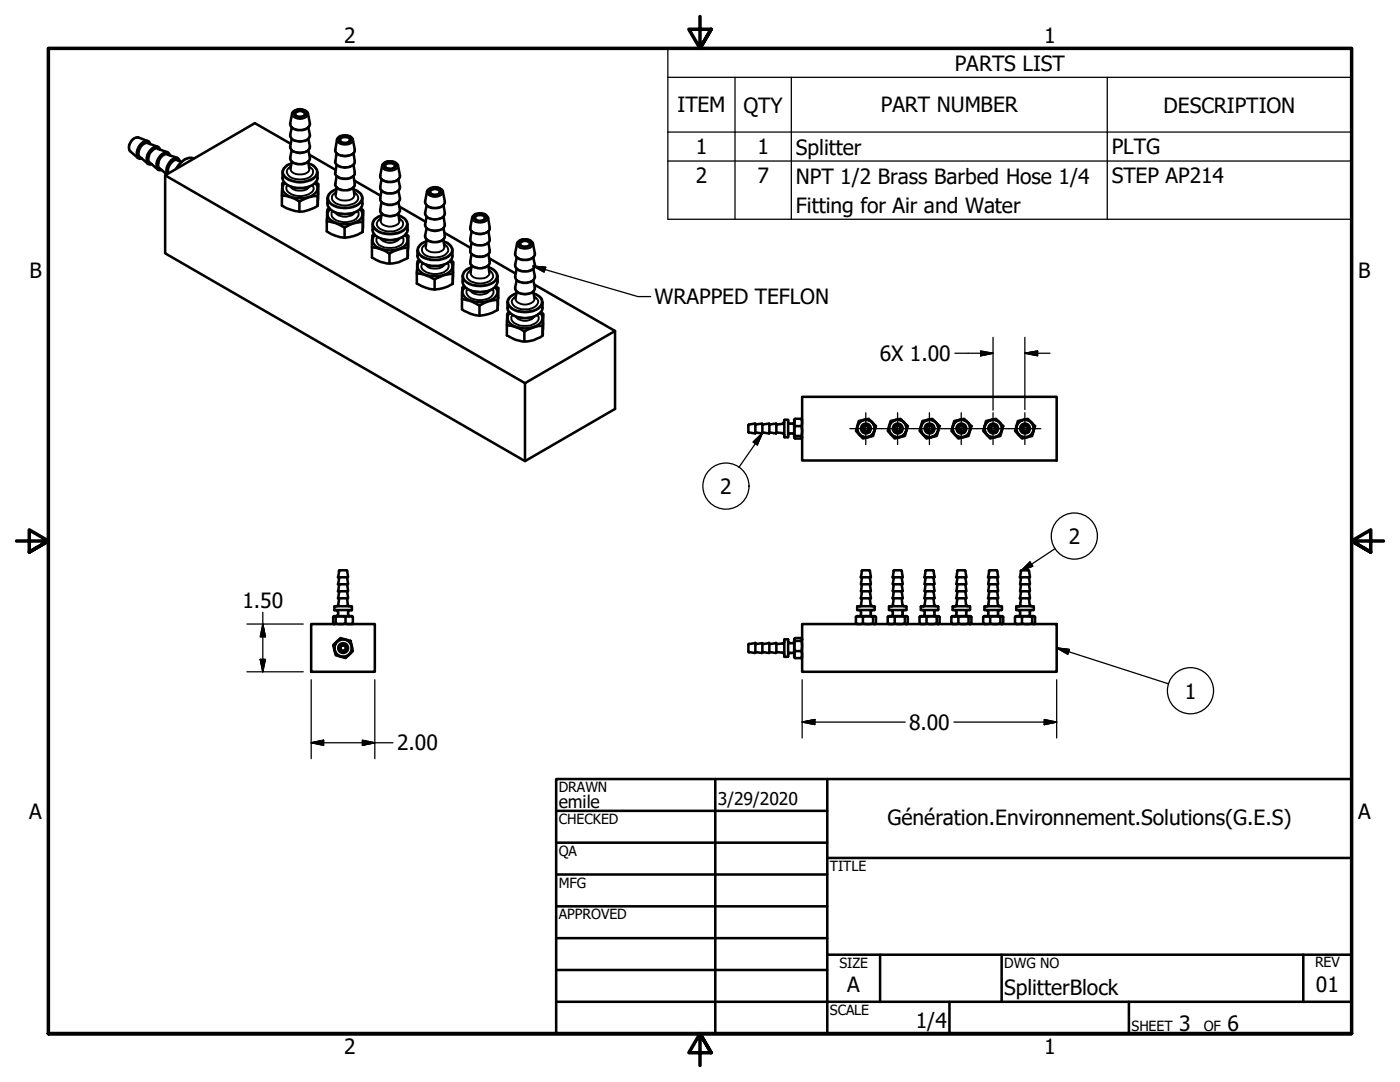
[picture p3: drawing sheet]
<svg xmlns="http://www.w3.org/2000/svg" width="279mm" height="216mm" viewBox="0 0 279 216" stroke-linecap="round" stroke-linejoin="round" font-family="sans-serif">
<!-- layer: Visible (ANSI) -->
<g fill="none" stroke="#000" stroke-width=".51">
<path d="M27.9 31.3l1.8 1.5h.6M29.5 28.6l2.1 .7 .3 .5M29.9 32.4l1.7 1.5h.7M30 28.8l-.3-.6-2.1-.8a1.87 1.87 0 0 0-1.6 2.8l1.7 1.4h.6M31.5 29.7l1.9 .7 .5 .6M31.9 33.6l1.4 1.2M33 35l71.8 41.5M33.5 30.9l1.9 .6 .3 .3 .2 .4M35.4 32l.9 .3M38.7 31.6a2.6 2.6 0 0 0-2.8 1l-.8 1.1M56.7 36.4l-.4 .2v2.4l1.7 .4 1.8 .8 .9-.4a5.4 5.4 0 0 1 2.7-.7M56.8 36.5a1.41 1.41 0 0 0 .2 2.2 5.2 5.2 0 0 0 5.7 0 1.36 1.36 0 0 0 .2-2.2"/>
<path d="M58 28.7l-7.1-4.1-17.9 10.4v15.5l71.8 41.5 17.9-10.4v-15.6l-17.9 10.5v15.5M58.2 32.6a2.3 2.3 0 0 0-1.8 1.8 2.14 2.14 0 0 0 1.6 2.8 4.3 4.3 0 0 0 5.3-1.3l.1-.4a2.18 2.18 0 0 0-.8-2.4l-1-.5M58.2 25.4l-.3 1.8a1.9 1.9 0 0 0 2.4 1 1.42 1.42 0 0 0 1.5-1.3l-.3-1.5M58.2 27.7l-.3 1.8a2.08 2.08 0 0 0 2.4 1l.3-.1a1.31 1.31 0 0 0 1.2-1.2l-.3-1.5M58.2 30l-.3 1.4a1.53 1.53 0 0 0 2 1.4 1.53 1.53 0 0 0 1.9-1.4l-.3-1.4M58.2 32.3l-.2 1.4M58.5 22.3a1.95 1.95 0 0 1 3 .4l.3 1.9a1.62 1.62 0 0 1-1.9 1.4 1.62 1.62 0 0 1-2-1.4zM58.8 22.4a1.72 1.72 0 0 1 2.2 0v.3a1.16 1.16 0 0 1-1.6 .5l-.4-.1-.2-.2-.1-.3zM59.1 23.1l-.2-.4a1.25 1.25 0 0 1 2 0l-.3 .4M61.5 32.3l.2 1.4M61.7 30.9l5.3 3M63 36.4l.5 .3-.1 2.4"/>
<path d="M63.4 39.1v2M63.5 36.7l-.1 4.2a3.1 3.1 0 0 1-1.8 1 6 6 0 0 1-5.3-.9v-2M67.1 37.8a2.34 2.34 0 0 0-1.8 1.8 2.61 2.61 0 0 0 2.9 3.1h.6a3.6 3.6 0 0 0 3.5-1.6v-.5a2.13 2.13 0 0 0-.4-2.1l-.6-.4-.8-.3M67.2 30.6l-.3 1.5a1.3 1.3 0 0 0 1.6 1.3 2.08 2.08 0 0 0 2.3-1l-.3-1.8M67.2 32.9l-.3 1.5a.98 .98 0 0 0 .8 1.1 2.34 2.34 0 0 0 3.1-.8l-.3-1.8M67.2 35.1l-.3 1.5a1.38 1.38 0 0 0 1.6 1.4 2.01 2.01 0 0 0 2.3-1.1l-.3-1.8M67.2 37.4l-.2 1.5M67.4 27.5a1.91 1.91 0 0 1 3 .4l.4 1.9a1.18 1.18 0 0 1-1.1 1.3 2.38 2.38 0 0 1-2.8-1l.3-2.2zM67.8 27.6a1.45 1.45 0 0 1 2.2 .2 1.34 1.34 0 0 1-2.3 0zM68.1 28.3l-.2-.2a.66 .66 0 0 1 .7-.7 .85 .85 0 0 1 1.2 .7l-.2 .2M70.5 37.4l.2 1.5M70.7 36l5.2 3.1"/>
<path d="M76.1 35.8l-.2 1.5a1.38 1.38 0 0 0 1.5 1.3 2.04 2.04 0 0 0 2.4-1.1l-.3-1.7M76.1 38l-.2 1.6a1.62 1.62 0 0 0 2 1.3 1.72 1.72 0 0 0 1.9-1.3l-.3-1.6M76.3 32.8a2.15 2.15 0 0 1 3.1 0l.4 2.3a1.62 1.62 0 0 1-1.9 1.2 1.54 1.54 0 0 1-2-1.2zM76.8 32.7a1.62 1.62 0 0 1 2.1 .1l.1 .2a1.38 1.38 0 0 1-2.3 .2zM77.1 33.5l-.3-.2v-.3a1.34 1.34 0 0 1 2.1 0l-.3 .5M85.4 37.8a1.91 1.91 0 0 1 3 .4l.4 2a1.62 1.62 0 0 1-2 1.3 1.62 1.62 0 0 1-2-1.3zM85.7 37.9a1.56 1.56 0 0 1 2.3 .3 1.34 1.34 0 0 1-2.3 0zM86 38.7l-.2-.5a1.25 1.25 0 0 1 2 0l-.2 .5M59.8 40.2v2M65.7 41.6l-.4 .2-.1 2.4 1.8 .3 1.8 .9 .5-.3a6.5 6.5 0 0 1 3.1-.8M65.8 41.7a1.48 1.48 0 0 0-.4 1.5 1.48 1.48 0 0 0 1.2 1.1 5 5 0 0 0 5.5-.7 1.4 1.4 0 0 0-.2-1.9M68.8 45.4v2"/>
<path d="M72 41.6a.98 .98 0 0 1 .5 1.2l-.1 1.5M72.4 44.3v2M72.5 41.9l-.1 4.4a5.9 5.9 0 0 1-7.2-.1v-2M74.7 46.7a1.06 1.06 0 0 0-.5 1.2v1.4l1.7 .4 1.8 .9 1-.5a5.4 5.4 0 0 1 2.6-.6M74.8 46.9a1.53 1.53 0 0 0 .8 2.6 4.9 4.9 0 0 0 5.5-.8 1.34 1.34 0 0 0-.3-1.8M76.1 40.3l-.2 1.5a1.18 1.18 0 0 0 1.1 1.3 2.38 2.38 0 0 0 2.8-1l-.3-1.8M76.1 43a1.96 1.96 0 0 0-1.7 1.8 2.14 2.14 0 0 0 1.5 2.8 4.8 4.8 0 0 0 5.1-.9 2.63 2.63 0 0 0-.2-3l-1.2-.7M76.2 42.6l-.3 1.4M77.7 50.6v2M79.5 42.6l.2 1.4M79.7 41.2l5.3 3.1M81 46.8l.5 .3-.2 2.4"/>
<path d="M81.3 49.5v2M81.5 47.1l-.2 4.4a6.1 6.1 0 0 1-7.1-.1v-2.1M83.7 51.9l-.4 .2-.1 2.4 1.8 .4 1.7 .9 .5-.3a7.1 7.1 0 0 1 3.2-.9M83.8 52.1a1.32 1.32 0 0 0 .2 2.2 5.2 5.2 0 0 0 5.7 0 1.36 1.36 0 0 0 .2-2.2M85.1 48.1a2.3 2.3 0 0 0-1.8 1.9 2.4 2.4 0 0 0 2.2 3 4.8 4.8 0 0 0 4.5-1.1 2.76 2.76 0 0 0-.2-3l-.5-.4-.8-.4M85.2 41l-.4 1.7a2.2 2.2 0 0 0 2.8 1 1.18 1.18 0 0 0 1.2-1.2l-.3-1.5M85.2 43.2l-.4 1.8a2.2 2.2 0 0 0 2.8 1 1.18 1.18 0 0 0 1.2-1.2l-.3-1.6M85.2 45.5l-.4 1.5a1.62 1.62 0 0 0 2 1.3 1.62 1.62 0 0 0 2-1.3l-.3-1.5M85.2 47.8l-.2 1.4M86.7 55.8v2M88.5 47.8l.2 1.4M88.6 46.4l5.3 3.1"/>
<path d="M89.9 51.9l.5 .4v2.3M90.4 54.6v2M90.4 52.3v4.3a6.1 6.1 0 0 1-7.2 0v-2.1M92.6 57.2l-.3 .1-.1 2.4 1.7 .4 1.8 .9 .5-.3a6.5 6.5 0 0 1 3.1-.9M92.8 57.3a1.48 1.48 0 0 0-.4 1.5 1.48 1.48 0 0 0 1.1 1 5.3 5.3 0 0 0 5.1-.3 1.38 1.38 0 0 0 .2-2.2M94.1 46.2l-.2 1.5a1.54 1.54 0 0 0 1.9 1.3 1.51 1.51 0 0 0 1.9-1.3l-.2-1.5M94.1 48.5l-.2 1.4a1.38 1.38 0 0 0 1.5 1.3 2.08 2.08 0 0 0 2.3-1l-.2-1.7M94.1 50.7l-.2 1.5a1.62 1.62 0 0 0 1.9 1.3 1.6 1.6 0 0 0 1.9-1.3l-.2-1.5M94.1 53.3a2.11 2.11 0 0 0-1.8 1.8 2.53 2.53 0 0 0 2.8 3.1l.7 .1a3.4 3.4 0 0 0 3.4-1.7 2.41 2.41 0 0 0-.6-2.8l-1.1-.5M94.1 53l-.2 1.4M94.4 43.1a1.95 1.95 0 0 1 3 .3l.3 2a1.6 1.6 0 0 1-1.9 1.3l-1.1-.2a1.01 1.01 0 0 1-.8-1.1zM95 43.9l-.2-.2a.66 .66 0 0 1 .8-.8 .85 .85 0 0 1 1.2 .8l-.2 .2"/>
<path d="M95 42.9a1.37 1.37 0 0 1 2 .5 1.34 1.34 0 0 1-2.4 0zM97.5 53l.2 1.4M97.7 51.6l5.2 3M98.9 57.2l.5 .3-.1 2.3M99.3 59.8v2M99.4 57.5l-.1 4.3a5.8 5.8 0 0 1-7.1-.1v-2M103.1 58.5a2.14 2.14 0 0 0-1.8 1.8 2.14 2.14 0 0 0 1.6 2.8 4.9 4.9 0 0 0 5.1-.9 2.76 2.76 0 0 0-.2-3l-1.3-.7M103.1 51.4l-.3 1.4a1.62 1.62 0 0 0 2 1.4 1.62 1.62 0 0 0 1.9-1.4l-.3-1.4M103.1 53.6l-.3 1.8a2.01 2.01 0 0 0 2.4 1.1l.3-.2a1.18 1.18 0 0 0 1.2-1.2l-.3-1.5M103.1 55.9l-.3 1.8a2.08 2.08 0 0 0 2.4 1l.3-.1a1.18 1.18 0 0 0 1.2-1.2l-.3-1.5M103.1 58.2l-.2 1.4M103.3 48.4a2.15 2.15 0 0 1 3 0l.4 2.1a1.62 1.62 0 0 1-1.9 1.4 1.62 1.62 0 0 1-2-1.4z"/>
<path d="M103.7 48.3a1.62 1.62 0 0 1 2.2 0v.3a1.16 1.16 0 0 1-1.6 .5 .64 .64 0 0 1-.6-.8zM104 49.1l-.2-.5a1.25 1.25 0 0 1 2 0l-.3 .5M106.4 58.2l.3 1.4M106.6 56.8l16.1 9.2M95.7 61v2M101.7 62.3l-.5 .4v2.2l.9 .1a5.9 5.9 0 0 1 2.5 1.2l1-.5a5.4 5.4 0 0 1 2.7-.7M101.7 62.4a1.59 1.59 0 0 0 .8 2.6 4.9 4.9 0 0 0 5.5-.7 1.41 1.41 0 0 0-.2-1.9M104.6 66.2v1.9M107.9 62.4l.5 .2-.1 2.4M108.3 65v2M108.4 62.6l-.1 3.5a1.05 1.05 0 0 1-1 1.4 5.7 5.7 0 0 1-6.1-.6v-2M160.1 79.2h50.8v12.7h-50.8z"/>
<path d="M149.4 84.8v1.4M149.4 86.2l.1 .2M149.5 86.3l1.2 .2M150.7 84.5l-1.2 .2-.1 .2M150.7 84.5l.1 .1M150.7 86.5h.1M150.7 84.7l.2 .1M150.7 84.6v1.8M150.8 86.3l1.3 .2M150.8 86.4h.1M152.1 84.5l-1.3 .2M152.1 86.5h.1"/>
<path d="M152.1 84.7l.2 .1M152.1 84.6v1.8M152.2 86.3l1.2 .2M152.2 86.4h.1M153.4 84.6h.1M153.5 84.5l-1.3 .2M153.5 84.7l.1 .1M153.5 84.6l.1 1.8M153.6 86.3l1.2 .2M154.8 84.5l.1 .1M154.9 84.7l.1 .1M154.9 84.5l-1.3 .2"/>
<path d="M154.9 84.6l.1 1.8M155 86.3l1.2 .1M156.2 86.4l.3 .4M156.2 84.6l-1.2 .1M156.5 84.2l-.3 .3M156.5 87.2h.1M156.5 83.8v3.4M156.6 83.8l-.1 .1M156.6 83.8h.6M156.6 87.2h.6M157.3 83.8v.1M157.3 83.8v3.4"/>
<path d="M157.3 87.2h.1M157.3 84.2l.2 .3 .2 .1M157.7 84.5h.4M157.7 86.5h.4M157.7 86.5l-.4 .2v.2M158.1 86.5h.3l.2 .4M158.6 84.2l-.1 .2-.4 .2M158.7 85l-.1-.4 .1-1-.2 .2 .1 3.6M158.7 87h1.2M158.7 85h1.2M158.7 83.6h1.2M160.1 83.8l-.2-.2 .2 .7-.2 .7 .2 1-.2 1 .2 .2-.1 .2-1.3 .1-.1-.1 .1-.4-.1-.5 .1-1.5"/>
<path d="M160.1 87.2l-.1 .2M171.4 84l2-.4 1.4 1.4-.6 2-2 .5-1.4-1.5zM177.7 84l2-.4 1.5 1.4-.6 2-2 .5-1.4-1.5zM184.1 84l2-.4 1.4 1.4-.6 2-2 .5-1.4-1.5zM190.4 84l2-.4 1.5 1.4-.6 2-2 .5-1.4-1.5zM196.8 84l2-.4 1.4 1.4-.6 2-2 .5-1.4-1.5zM203.1 84l2-.4 1.5 1.4-.6 2-2 .5-1.4-1.5zM67.4 115.1l.1 .2M67.4 116.5l.1 .1M67.4 117.9l.1 .1M67.4 119.3l.1 .1M67.6 115.2h1.8"/>
<path d="M67.6 116.6h1.8M67.6 118h1.8M67.6 119.4h1.8M67.6 119.4v.1M67.6 115.2l.1 .1-.2 1.2M67.6 116.6l.1 .1M67.6 118l.1 .1M67.7 119.4l-.2 1.3-.3 .3M67.7 113.9l-.2 1.2M67.7 116.6l-.2 1.3M67.7 118l-.2 1.3M67.8 113.8h1.4"/>
<path d="M67.8 113.8l-.2 .1M69.1 113.8l.2 .1 .2 1.2M69.3 119.5l.1 1.1 .4 .4M69.3 116.7l.2 1.2M69.3 118.1l.2 1.2M69.3 115.3l.2 1.2M69.4 115.2h.1M69.4 116.5v.1M69.4 117.9v.1M69.4 119.3v.1M171.8 115.1l.1 .2M171.8 119.3l.1 .1"/>
<path d="M171.8 116.5h1.9M171.8 117.9h1.9M171.9 115.2h1.8M171.9 119.4h1.8M171.9 119.4l.1 .1M171.9 115.2l.1 .1-.2 1.2M171.9 118l.1 .1M171.9 116.6l.1 .1M172 113.9l-.2 1.2M172 116.6l-.2 1.3M172 118l-.2 1.3M172 119.4l-.2 1.2"/>
<path d="M173.5 113.8l.1 .1 .2 1.2M173.5 113.8h-1.4l-.1 .1M173.6 115.3l.2 1.2M173.6 118l.2 1.3M173.6 119.4l.1 1.2M173.6 116.7l.2 1.2M173.6 115.2l-.1 .1M173.6 118l-.1 .1M173.6 119.4l-.1 .1M173.8 115.1l-.1 .2M173.8 119.3l-.1 .1M178.1 115.1l.1 .2"/>
<path d="M178.1 119.3l.1 .1M178.2 116.5v.1M178.2 117.9v.1M178.2 119.4h1.9M178.3 119.4v.1M178.3 116.6v.1M178.4 113.9l-.2 1.2M178.4 116.6l-.2 1.3M178.4 118l-.2 1.3M178.4 119.4l-.2 1.2M178.5 113.8l-.2 .1M178.5 113.8h1.4l.2 1.3"/>
<path d="M180 115.3l.1 1.2M180 116.6l.1 1.3M180 118l.1 1.3M180 119.4l.1 1.2M180 116.6v.1M180 119.4v.1M180 115.2l-.1 .1M180 118l-.1 .1M180.1 117.9l-1.8 .1 .1 .1M180.1 116.5l-1.9 .1M180.1 115.2h-1.8l.1 .1-.2 1.2M180.1 115.1v.2"/>
<path d="M180.1 119.3v.1M184.5 115.1l.1 .2M184.5 119.3l.1 .1M184.5 116.5l.1 .1M184.5 117.9l.1 .1M184.6 116.6h1.8M184.6 119.4h1.8M184.6 119.4l.1 .1M184.6 116.6l.1 .1M184.7 113.9l-.2 1.2M184.7 116.6l-.2 1.3M184.7 118l-.2 1.3"/>
<path d="M184.7 119.4l-.2 1.2M184.8 113.8l-.1 .1M184.8 113.8h1.4M186.2 113.8l.1 .1 .2 1.2M186.3 115.3l.2 1.2M186.3 116.6l.2 1.3M186.3 118l.2 1.3M186.3 119.4l.1 1.2M186.3 116.6v.1M186.3 115.2l-.1 .1M186.3 118l-.1 .1M186.3 119.4l-.1 .1"/>
<path d="M186.4 116.5v.1M186.4 117.9v.1M186.4 115.2h-1.8l.1 .1-.2 1.2M186.4 118h-1.8l.1 .1M186.5 115.1l-.1 .2M186.5 119.3l-.1 .1M190.8 115.1l.1 .2M190.8 119.3l.1 .1M190.9 116.5v.1M190.9 117.9v.1M190.9 115.2h1.9M190.9 116.6h1.9"/>
<path d="M190.9 118h1.9M190.9 119.4h1.9M191 119.4v.1M191 116.6v.1M191 115.2l.1 .1-.2 1.2M191 118l.1 .1M191.1 113.9l-.2 1.2M191.1 116.6l-.2 1.3M191.1 118l-.2 1.3M191.1 119.4l-.2 1.2M192.5 113.8l.2 .1 .1 1.2M192.5 113.8h-1.3l-.2 .1"/>
<path d="M192.7 115.3l.1 1.2M192.7 116.6l.1 1.3M192.7 118l.1 1.3M192.7 119.4l.1 1.2M192.7 116.6v.1M192.7 119.4v.1M192.7 115.2l-.1 .1M192.7 118l-.1 .1M192.8 116.5v.1M192.8 117.9v.1M192.8 115.1v.2M192.8 119.3v.1"/>
<path d="M197.2 115.1l.1 .2M197.2 119.3l.1 .1M197.2 116.5h1.9M197.2 117.9h1.9M197.3 115.2h1.8M197.3 119.4h1.8M197.3 119.4l.1 .1M197.3 116.6l.1 .1M197.3 115.2l.1 .1-.2 1.2M197.3 118l.1 .1M197.4 113.9l.1-.1h1.5l.2 1.3M197.4 113.9l-.2 1.2"/>
<path d="M197.4 116.6l-.2 1.3M197.4 118l-.2 1.3M197.4 119.4l-.2 1.2M199 115.3l.2 1.2M199 118l.2 1.3M199 119.4l.1 1.2M199 116.7l.2 1.2M199 115.2l-.1 .1M199 118l-.1 .1M199 119.4l-.1 .1M199.2 115.1l-.1 .2M199.2 119.3l-.1 .1"/>
<path d="M203.5 115.1l.1 .2M203.5 119.3l.1 .1M203.6 116.5v.1M203.6 117.9v.1M203.6 116.6h1.9M203.6 119.4h1.9M203.7 119.4v.1M203.7 116.6v.1M203.8 113.9l-.2 1.2M203.8 116.6l-.2 1.3M203.8 118l-.2 1.3M203.8 119.4l-.2 1.2"/>
<path d="M203.9 113.8l-.2 .1M203.9 113.8h1.4l.2 1.3M205.4 115.3l.1 1.2M205.4 116.6l.1 1.3M205.4 118l.1 1.3M205.4 119.4l.1 1.2M205.4 116.6v.1M205.4 115.2l-.1 .1M205.4 118l-.1 .1M205.4 119.4l-.1 .1M205.5 116.5v.1M205.5 117.9v.1"/>
<path d="M205.5 115.2h-1.8l.1 .1-.2 1.2M205.5 118h-1.8l.1 .1M205.5 115.1v.2M205.5 119.3v.1M62.1 124.5h12.7v9.5h-12.7zM66.5 128.7l1.4-1.4 2.1 .6 .4 2-1.4 1.4-2-.6zM66.6 123l3.6-.1 .2 .2-.4-.1-1 .1-.5-.1-1.5 .1-.4-.1-.1 .1v1.3l.1 .1 .4-.1 .5 .1 1.5-.1 1 .1 .4-.1-.2 .1M66.6 124.5h.1M66.7 121.7l.1 .1M66.7 121v.7M66.8 121l-.1 .1M66.8 121h3.4"/>
<path d="M66.8 121.7h3.4M67 123.1v1.3M67.1 121.8l.3 .3M67.4 122.6l-.3 .3M67.5 122.1v.5M69 123.1v1.3M69.5 122.1v.5M69.5 122.6l.3 .3M69.8 121.8l-.3 .3M70.1 121l.1 .1M70.2 121l-.1 .8M70.4 123.1v1.3"/>
<path d="M149.4 128.7v1.3M149.4 130l.1 .2M149.5 130.1l1.2 .2M149.5 128.5l-.1 .1M150.7 128.3l-1.2 .2M150.7 128.3l.1 .1M150.7 130.2h.1M150.7 128.4l.2 .1M150.7 128.4v1.8M150.8 130.1l1.3 .2M150.8 130.1h.1M152.1 128.3l-1.3 .2"/>
<path d="M152.1 130.2h.1M152.1 128.3v1.9M152.2 128.4v.1M152.2 130.1l1.3 .2M152.2 130.1h.1M153.4 128.3l.1 .1v1.8M153.5 128.3l-1.3 .2M153.5 130.2h-.1M153.5 128.4l.1 .1M153.6 130.1h-.1M153.6 130.1l1.3 .2M154.8 128.3l.1 .1v1.8"/>
<path d="M154.9 128.4l.1 .1M154.9 128.3l-1.3 .2M154.9 130.2h-.1M155 130.1h-.1M155 130.1l1.2 .1M156.2 130.2l.3 .5M156.2 128.4l-1.2 .1M156.5 128l-.3 .4M156.5 131h.1M156.6 127.6l-.1 3.4M156.6 127.6h.6M156.6 131.1h.6"/>
<path d="M157.3 127.6v3.4M157.3 131h.1M157.3 127.9l.2 .4h.2M157.7 128.3h.4M157.7 130.3h.4M157.7 130.2l-.4 .2v.3M158.1 130.2l.3 .1 .2 .4M158.6 127.9l-.1 .2-.4 .2M158.6 127.4l-.1 3.7 .2 .2-.1-.4 .1-1-.1-.6 .1-1.4-.1-.5 .1-.1 1.3 .1v.4l-.1 .1 .2 1-.2 1M158.7 129.9h1.2M158.7 131.3h1.2M158.7 127.9h1.2"/>
<path d="M159.9 129.9l.2 .7-.2 .7 .2-.2M160 127.4l.1 .2M160.1 124.5h50.8v9.5h-50.8zM170.8 123.1v1.3M171.1 121v.7M171.1 121v.1M171.1 121h3.4M171.4 121.7l.4 .2v.2M171.8 122.6v.2l-.4 .2M171.8 122.1v.5M171.9 120.7l-.4 .3M172.2 124.4l-.4 .1-1-.1 .3 .1"/>
<path d="M172.2 123.1v1.3M173.7 122.6l.2 .3 .2 .1M173.8 122.1v.5M173.8 120.7l.3 .3M174.1 121.7l-.3 .2-.1 .2M174.2 123.1v1.3M174.5 121v.1M174.5 121.7h-3.4M174.6 121v.7M174.7 123l-3.6-.1-.3 .2 .4-.1 1 .1 .5-.1 1.5 .1 .4-.1 .2 .1v1.3l-.2 .1-.4-.1-.5 .1-1.5-.1M174.7 124.5h-.1M177.2 123.1v1.3"/>
<path d="M177.5 121v.7h3.3M177.5 121h3.3M177.8 121.7l.3 .2 .1 .2M178.2 122.6l-.1 .2-.3 .2M178.2 122.1v.5M178.2 120.7l-.4 .3M178.6 124.4l-.4 .1-1-.1 .2 .1M178.6 123.1v1.3M180.1 122.6l.2 .3 .2 .1M180.1 122.1v.5M180.2 120.7l.3 .3M180.5 121.7l-.4 .2v.2"/>
<path d="M180.6 123.1v1.3M180.8 121v.1M180.8 121.7h.1M180.9 121v.7M181 123h-3.7l-.1 .1 .3-.1 1.1 .1 .5-.1 1.5 .1 .4-.1 .2 .1v1.3l-.2 .1-.4-.1-.6 .1-1.4-.1M181 124.5h-.1M183.5 123.1v1.3M183.8 121v.7M183.8 121h3.4M183.8 121.7h3.4M184.1 121.7l.4 .2v.2M184.5 122.1v.5"/>
<path d="M184.5 122.6v.2l-.4 .2M184.6 120.7l-.4 .3M184.9 124.4l-.4 .1-1-.1 .3 .1M184.9 123.1v1.3M186.4 122.6l.2 .3 .2 .1M186.5 122.1v.5M186.5 120.7l.3 .3M186.8 121.7l-.3 .2-.1 .2M186.9 123.1v1.3M187.2 121v.1M187.2 121.7h.1M187.3 121v.7"/>
<path d="M187.4 123h-3.8l-.1 .1 .4-.1 1 .1 .5-.1 1.5 .1 .4-.1 .2 .1v1.3l-.2 .1-.4-.1-.5 .1-1.5-.1M187.4 124.5h-.1M189.9 123.1v1.3M190.1 121l.1 .7M190.2 121l-.1 .1M190.2 121h3.3M190.5 121.7l.3 .2 .1 .2M190.9 122.1v.5M190.9 122.6l-.1 .2-.3 .2M190.9 120.7l-.4 .3M191.3 124.4l-.4 .1-1-.1 .2 .1M191.3 123.1v1.3"/>
<path d="M192.8 122.6l.2 .3 .2 .1M192.8 122.1v.5M192.9 120.7l.3 .3M193.2 121.7l-.4 .2v.2M193.3 123.1v1.3M193.5 121v.1M193.5 121.7h-3.3M193.6 121v.7M193.7 123h-3.7l-.1 .1 .3-.1 1.1 .1 .5-.1 1.5 .1 .4-.1 .2 .1v1.3l-.2 .1-.4-.1-.6 .1-1.4-.1M193.7 124.5h-.1M196.2 123.1v1.3M196.5 121v.7"/>
<path d="M196.5 121v.1M196.5 121h3.4M196.5 121.7h3.4M196.8 121.7l.4 .2v.2M197.2 122.1v.5M197.2 122.6v.2l-.4 .2M197.3 120.7l-.4 .3M197.6 124.4l-.4 .1-1-.1 .3 .1M197.6 123.1v1.3M199.1 122.6l.2 .3 .2 .1M199.2 122.1v.5M199.2 120.7l.3 .3"/>
<path d="M199.5 121.7l-.3 .2-.1 .2M199.6 123.1v1.3M199.9 121v.1M199.9 121.7h.1M200 121v.7M200.1 123h-3.8l-.1 .1 .4-.1 1 .1 .5-.1 1.5 .1 .4-.1 .2 .1v1.3l-.2 .1-.4-.1-.5 .1-1.5-.1M200.1 124.5h-.1M202.6 123.1v1.3M202.9 121v.7h3.3M202.9 121h3.3M203.2 121.7l.3 .2 .1 .2M203.6 122.1v.5"/>
<path d="M203.6 122.6l-.1 .2-.3 .2M203.6 120.7l-.4 .3M204 124.4l-.4 .1-1-.1 .2 .1M204 123.1v1.3M205.5 122.6l.2 .3 .2 .1M205.5 122.1v.5M205.6 120.7l.3 .3M205.9 121.7l-.4 .2v.2M206 123.1v1.3M206.2 121v.1M206.2 121.7h.1M206.3 121v.7"/>
<path d="M206.4 123h-3.7l-.1 .1 .3-.1 1.1 .1 .5-.1 1.5 .1 .4-.1 .2 .1v1.3l-.2 .1-.4-.1-.6 .1-1.4-.1M206.4 124.5h-.1"/>
<circle cx="172.8" cy="85.5" r=".54"/>
<circle cx="172.8" cy="85.5" r=".98"/>
<circle cx="172.8" cy="85.5" r=".6"/>
<circle cx="172.8" cy="85.5" r="1.75"/>
<circle cx="179.2" cy="85.5" r=".54"/>
<circle cx="179.2" cy="85.5" r=".98"/>
<circle cx="179.2" cy="85.5" r=".6"/>
<circle cx="179.2" cy="85.5" r="1.75"/>
<circle cx="185.5" cy="85.5" r=".54"/>
<circle cx="185.5" cy="85.5" r=".98"/>
<circle cx="185.5" cy="85.5" r=".6"/>
<circle cx="185.5" cy="85.5" r="1.75"/>
<circle cx="191.9" cy="85.5" r=".54"/>
<circle cx="191.9" cy="85.5" r=".98"/>
<circle cx="191.9" cy="85.5" r=".6"/>
<circle cx="191.9" cy="85.5" r="1.75"/>
<circle cx="198.2" cy="85.5" r=".54"/>
<circle cx="198.2" cy="85.5" r=".98"/>
<circle cx="198.2" cy="85.5" r=".6"/>
<circle cx="198.2" cy="85.5" r="1.75"/>
<circle cx="204.6" cy="85.5" r=".54"/>
<circle cx="204.6" cy="85.5" r=".98"/>
<circle cx="204.6" cy="85.5" r=".6"/>
<circle cx="204.6" cy="85.5" r="1.75"/>
<circle cx="68.5" cy="129.3" r=".98"/>
<circle cx="68.5" cy="129.3" r="1.75"/>
<circle cx="68.5" cy="129.3" r=".54"/>
<circle cx="68.5" cy="129.3" r=".6"/>
</g>
<!-- layer: Visible Narrow (ANSI) -->
<g fill="none" stroke="#000" stroke-width=".38">
<path d="M27.6 27.4a1.94 1.94 0 0 0-1.6 2.8M29.5 28.1a2.22 2.22 0 0 0-2.3 2.3l.1 .8 .2 .3M29.5 28.6a1.91 1.91 0 0 0-1.6 2.7M29.8 28.6a1.25 1.25 0 0 0-1.9 .8 1.65 1.65 0 0 0-.1 2l.3 .1M29.9 28.7l-.2-.3a.93 .93 0 0 0-1.4 .4 2.33 2.33 0 0 0-.7 2.6l.7 .2M31.4 29.3a2.22 2.22 0 0 0-2.2 2.2l.1 .8 .2 .3M31.5 29.7a1.92 1.92 0 0 0-1.8 2.1l.2 .6M31.7 29.8a1.03 1.03 0 0 0-1.6 .4 1.83 1.83 0 0 0-.3 2.4h.3M31.9 29.8l-.2-.3a1.74 1.74 0 0 0-2.1 1.3 1.53 1.53 0 0 0 0 1.7l.6 .2M33.4 30.4a2.46 2.46 0 0 0-2 3.4M33.5 30.9a1.81 1.81 0 0 0-1.9 2.1l.3 .6M33.7 30.9a.78 .78 0 0 0-1.3 0 2.35 2.35 0 0 0-.8 2.6l.5 .3"/>
<path d="M33.8 31a.77 .77 0 0 0-1.2-.3 2.74 2.74 0 0 0-1.2 2.6l.2 .4 .6 .1M35.4 31.5a2.49 2.49 0 0 0-2.1 3.2M35.4 32a1.45 1.45 0 0 0-1.6 1.2l-.2 .5 .1 .8M35.7 32.1l-.2-.2a1.15 1.15 0 0 0-1.5 .5 2.42 2.42 0 0 0-.5 2.2M35.8 32.1a.79 .79 0 0 0-1.3-.2 2.38 2.38 0 0 0-1 2.8M38.7 31.6a2.75 2.75 0 0 0-3.1 1.4l-.4 .7M56.4 34.4a1.98 1.98 0 0 0 2 1.8 4.8 4.8 0 0 0 4.6-.9l.3-.4 .1-.5M56.4 35.5a1.98 1.98 0 0 0 2 1.8 4.8 4.8 0 0 0 4.6-.9l.3-.5 .1-.4M57.3 37a1.01 1.01 0 0 0 .4 1.5 3.8 3.8 0 0 0 4.7-.3l.2-.5-.2-.7M57.9 24.6a1.18 1.18 0 0 0 1.1 1.2 2.41 2.41 0 0 0 2.8-.8v-.4M57.9 26.9a1.18 1.18 0 0 0 1.1 1.2 2.31 2.31 0 0 0 2.8-.9v-.3M57.9 29.2a1.42 1.42 0 0 0 1.7 1.2 2.03 2.03 0 0 0 2.2-.9v-.3"/>
<path d="M57.9 31.4a1.18 1.18 0 0 0 1.1 1.2 2.41 2.41 0 0 0 2.8-.8v-.4M58 33.7a1.73 1.73 0 0 0 2.1 1.1 1.43 1.43 0 0 0 1.6-1.1M58 37.2a2.54 2.54 0 0 0 3.2 .6l.6-.6M58 33.2a1.13 1.13 0 0 0-.8 1.1 1.13 1.13 0 0 0 .8 1.1 4 4 0 0 0 4.2-.3 1.1 1.1 0 0 0-.5-1.9M58.2 32.6a1.65 1.65 0 0 0-1.4 2.5 4.6 4.6 0 0 0 6.2 0 1.65 1.65 0 0 0-1.4-2.5M58.3 22.7a1.26 1.26 0 0 0 1.6 1 1.46 1.46 0 0 0 1.6-1M58.6 22.4a1.77 1.77 0 0 1 2.6 .1 .87 .87 0 0 1-1 .9 1.38 1.38 0 0 1-1.7-.8zM65.3 39.6a2.65 2.65 0 0 0 2.8 1.9 4.1 4.1 0 0 0 4.2-1.5v-.4M66.9 29.8a1.3 1.3 0 0 0 1.7 1.3 2.13 2.13 0 0 0 2.2-.9v-.4M66.9 32.1a1.14 1.14 0 0 0 1.1 1.2 2.4 2.4 0 0 0 2.8-.9v-.3M66.9 34.4a1.05 1.05 0 0 0 1.1 1.1 2.51 2.51 0 0 0 2.8-.8v-.3M66.9 36.6a1.05 1.05 0 0 0 1.1 1.2 2.51 2.51 0 0 0 2.8-.8v-.4"/>
<path d="M67 38.9a1.05 1.05 0 0 0 1 1 2.31 2.31 0 0 0 2.7-.7v-.3M67.1 38.4a1.18 1.18 0 0 0-.9 1 1.18 1.18 0 0 0 .8 1.2 3.6 3.6 0 0 0 4.4-.7 1.31 1.31 0 0 0-.7-1.5M67.1 37.8a1.87 1.87 0 0 0-1.6 2 3.2 3.2 0 0 0 3.3 1.6 3.2 3.2 0 0 0 3.4-1.6 1.47 1.47 0 0 0-1-1.7l-.7-.3M67.2 27.9a1.6 1.6 0 0 0 2.2 .9 .96 .96 0 0 0 1-.9M67.9 27.2a1.7 1.7 0 0 1 2.3 .5 .86 .86 0 0 1-1 .9 1.42 1.42 0 0 1-1.7-.8zM75.9 35.1a1.19 1.19 0 0 0 1.1 1 2.51 2.51 0 0 0 2.8-.7v-.3M75.9 37.3a1.18 1.18 0 0 0 1.1 1.1 2.51 2.51 0 0 0 2.8-.7v-.4M75.9 39.6a1.72 1.72 0 0 0 2.2 1.2 1.66 1.66 0 0 0 1.7-1.2M76.3 33.1a.96 .96 0 0 0 1 .9 1.6 1.6 0 0 0 2.1-.9M76.8 32.4a1.81 1.81 0 0 1 2.4 .5 1 1 0 0 1-1 .8 1.5 1.5 0 0 1-1.7-.7zM85.2 38.2a1.66 1.66 0 0 0 2.6 .9l.6-.6v-.3M85.6 37.8a1.78 1.78 0 0 1 2.5 .2v.4a1.78 1.78 0 0 1-2.6 0z"/>
<path d="M65.3 40.6a2.65 2.65 0 0 0 2.8 2 4.1 4.1 0 0 0 4.2-1.5v-.5M66.4 42.1a1.25 1.25 0 0 0 .8 1.9 3.8 3.8 0 0 0 4.2-.7l.2-.4v-.4l-.2-.4M66.9 42.4a2.58 2.58 0 0 0 3.8 0M74.4 44.8a2.64 2.64 0 0 0 2.6 1.9 4.4 4.4 0 0 0 4-1l.3-.9M74.4 45.8a2.64 2.64 0 0 0 2.6 2 4.4 4.4 0 0 0 4-1.1l.3-.9M75.3 47.3a1.19 1.19 0 0 0 .8 1.8 4 4 0 0 0 4.3-.6l.1-.8-.2-.4M75.9 41.8a1.42 1.42 0 0 0 1.6 1.3 2.13 2.13 0 0 0 2.3-.9v-.4M75.9 44a1.72 1.72 0 0 0 2.2 1.2 1.96 1.96 0 0 0 1.6-.9v-.3M75.9 47.6a2.45 2.45 0 0 0 3.9 0M76 43.6a1.13 1.13 0 0 0-.8 1 1.13 1.13 0 0 0 .7 1.1 3.4 3.4 0 0 0 4.5-.7 1.12 1.12 0 0 0-.8-1.4M76.1 43a1.99 1.99 0 0 0-1.6 2 3.2 3.2 0 0 0 3.4 1.6 3.2 3.2 0 0 0 3.3-1.6 1.51 1.51 0 0 0-1-1.7l-.6-.3M83.3 50a2.36 2.36 0 0 0 2 1.8 4.8 4.8 0 0 0 4.7-1l.2-.4 .1-.4"/>
<path d="M83.3 51.1a2.83 2.83 0 0 0 2.7 1.9 4.4 4.4 0 0 0 4.2-1.5l.1-.4M84.3 52.5a1 1 0 0 0 .3 1.5 3.8 3.8 0 0 0 4.7-.3l.2-.4-.2-.8M84.8 40.2a1.84 1.84 0 0 0 2.3 1.3 1.96 1.96 0 0 0 1.7-.9v-.4M84.8 42.5a1.84 1.84 0 0 0 2.3 1.3 1.54 1.54 0 0 0 1.7-1.3M84.8 44.8a1.42 1.42 0 0 0 1.7 1.2 2.17 2.17 0 0 0 2.3-.9v-.3M84.8 47a1.84 1.84 0 0 0 2.3 1.3 1.96 1.96 0 0 0 1.7-.9v-.4M84.9 52.8a2.54 2.54 0 0 0 3.2 .5l.6-.5M85 49.2a1.05 1.05 0 0 0 1 1.1 2.31 2.31 0 0 0 2.6-.8l.1-.3M85 48.8a1.15 1.15 0 0 0-.8 1 1.15 1.15 0 0 0 .7 1.1 4 4 0 0 0 4.2-.3 1.05 1.05 0 0 0 .3-1.1 1.05 1.05 0 0 0-.8-.7M85.1 48.2a1.65 1.65 0 0 0-1.4 2.4 4.6 4.6 0 0 0 6.2 0 1.65 1.65 0 0 0-1.4-2.4M92.3 55.1a2.64 2.64 0 0 0 2.7 2 4.5 4.5 0 0 0 3.9-1.1l.4-.9M92.3 56.2a2.64 2.64 0 0 0 2.7 2 4.5 4.5 0 0 0 3.9-1.1l.4-.9"/>
<path d="M93.3 57.7a1.5 1.5 0 0 0 1.4 2.1 3.5 3.5 0 0 0 3.6-.9l.2-.4v-.5l-.2-.3M93.9 45.4a1.3 1.3 0 0 0 1.6 1.2 2.13 2.13 0 0 0 2.2-.9v-.3M93.9 47.7a1.14 1.14 0 0 0 1 1.1 2.4 2.4 0 0 0 2.8-.8v-.3M93.9 49.9a1.05 1.05 0 0 0 1 1.2 2.51 2.51 0 0 0 2.8-.8v-.4M93.9 52.2a1.05 1.05 0 0 0 1 1.1 2.51 2.51 0 0 0 2.8-.7v-.4M93.9 54.4a1.33 1.33 0 0 0 1.6 1.2 2.08 2.08 0 0 0 2.2-.9v-.3M93.9 58a2.63 2.63 0 0 0 3.2 .5l.6-.5M94 53.9a1.18 1.18 0 0 0-.8 1.1 1.18 1.18 0 0 0 .7 1.1 3.6 3.6 0 0 0 4.5-.7 1.31 1.31 0 0 0-.8-1.5M94.1 53.3a1.99 1.99 0 0 0-1.6 2 3.2 3.2 0 0 0 3.3 1.7 3.2 3.2 0 0 0 3.3-1.7 1.51 1.51 0 0 0-.9-1.6l-.7-.4M94.2 43.4a.96 .96 0 0 0 1 1 1.6 1.6 0 0 0 2.2-1M94.6 43.1a1.85 1.85 0 0 1 2.6 .1 1.38 1.38 0 0 1-2 .9l-.6-.5-.2-.2zM102.8 50.5a1.84 1.84 0 0 0 2.3 1.3 1.66 1.66 0 0 0 1.6-1.3"/>
<path d="M102.8 52.8a1.84 1.84 0 0 0 2.3 1.3 1.66 1.66 0 0 0 1.6-1.3M102.8 55.1a1.84 1.84 0 0 0 2.3 1.3 1.66 1.66 0 0 0 1.6-1.3M102.8 57.4a1.42 1.42 0 0 0 1.7 1.2 2.03 2.03 0 0 0 2.2-.9v-.3M102.9 59.6a1.94 1.94 0 0 0 2.7 1 1.19 1.19 0 0 0 1.1-1M103 59.1a1.12 1.12 0 0 0-.9 1 1.12 1.12 0 0 0 .8 1.2 3.4 3.4 0 0 0 4.4-.7 1.12 1.12 0 0 0-.7-1.5M103.1 58.5a1.68 1.68 0 0 0-1.4 2.5 4.4 4.4 0 0 0 4.6 1 2.27 2.27 0 0 0 1.8-1.9 2.17 2.17 0 0 0-1.6-1.6M103.2 48.6a1.28 1.28 0 0 0 1.6 1.1 1.68 1.68 0 0 0 1.6-.7v-.4M103.5 48.3a1.72 1.72 0 0 1 2.6 .2 .88 .88 0 0 1-1 .8 1.81 1.81 0 0 1-1.6-.5zM101.3 60.3a2.65 2.65 0 0 0 2.7 2 4.1 4.1 0 0 0 4.2-1.5l.1-.5M101.3 61.4a2.65 2.65 0 0 0 2.7 2 4.1 4.1 0 0 0 4.2-1.6l.1-.4M102.3 62.9a1.12 1.12 0 0 0-.2 1.1 1.12 1.12 0 0 0 1 .7 3.3 3.3 0 0 0 4.4-1v-.5l-.2-.3M102.9 63.1a2.45 2.45 0 0 0 3.8 0"/>
</g>
<!-- layer: Symbol (ANSI) -->
<g fill="none" stroke="#000" stroke-width=".25">
<path d="M133.3 15.4v-5.7h136.4v5.7M133.3 15.4h136.4v11M133.3 15.4v28.4h136.4v-17.4M146.7 15.4v28.4M157.9 15.4v28.4M221 15.4v28.4M133.3 26.4h136.4M133.3 32.1h136.4M106.4 53.1l2.5 .2-.3 1zM106.4 53.1l20.9 6.1h2.6M150.3 88.2l1.8-1.8-1 2.4zM152.1 86.4l-4.7 6.9"/>
<path d="M205.5 112.1l.6 .9-2.3 .9zM210.6 109.5l-6.8 4.4M210.9 129.3l2.5 .3-.3 1zM210.9 129.3l22.3 7.2"/>
<circle cx="144.9" cy="97" r="4.6"/>
<circle cx="214.4" cy="107" r="4.6"/>
<circle cx="237.6" cy="137.8" r="4.6"/>
</g>
<!-- layer: Border (ANSI) -->
<path d="M139.7 3.3v6.4l-2.2-3.9h4.4l-2.2 3.9 2.2-3.9M3.3 107.9h6.4l-3.9-2.2v4.5l3.9-2.3-3.9 2.3M276.1 107.9h-6.4l3.9-2.2v4.5l-3.9-2.3 3.9 2.3M9.7 206.2v-196.5h260v196.5h-260h260M141.9 210.1l-2.2-3.9 2.2 3.9h-4.4l2.2-3.9v6.4" fill="none" stroke="#000" stroke-width=".7"/>
<!-- layer: Title (ANSI) -->
<g fill="none" stroke="#000" stroke-width=".51">
<path d="M111 155.4h158.7v50.8h-158.7zM142.7 155.4v50.8M165.1 155.4v50.8M111 161.8h54.1M111 168.1h54.1M111 174.5h54.1M165.1 171.2h104.6M111 180.8h54.1M111 187.2h54.1M111 193.5h54.1M111 199.9h158.7M165.1 190.5h104.6"/>
<path d="M175.6 190.5v9.4M189.5 199.9v6.3M199.9 190.5v9.4M225.3 199.9v6.3M260.1 190.5v9.4"/>
</g>
<!-- layer: Dimension (ANSI) -->
<g fill="none" stroke="#000" stroke-width=".25">
<path d="M190.6 70.5h7.6M195.7 70l2.5 .5-2.5 .5zM198.2 67.3v14.6M204.5 70.5l2.6-.5v1zM204.5 70.5h5M204.5 67.3v14.4M49.3 124.5h11.2M49.3 134h11.2M51.9 131.6h1.1l-.5 2.4zM52.5 124.5l.5 2.6h-1.1zM52.5 122.2v11.8M62.1 135.6v15.8"/>
<path d="M74.8 135.6v15.8M160.1 135.6v11.7M210.9 135.6v11.7M62.1 148.2l2.5-.5v1zM62.1 148.2h16.3M72.3 147.7l2.5 .5-2.5 .5zM160.1 144.1l2.5-.5v1zM160.1 144.1h20.6M190.4 144.1h20.5M208.4 143.6l2.5 .5-2.5 .5z"/>
</g>
<g fill="#000" stroke="#000" stroke-width=".25">
<path d="M195.7 71l2.5-.5zM195.7 70l2.5 .5-2.5 .5zM204.5 70.5l2.6-.5zM204.5 70.5l2.6-.5v1zM51.9 131.6l.6 2.4zM51.9 131.6h1.1l-.5 2.4zM52.5 124.5l.5 2.6zM52.5 124.5l.5 2.6h-1.1zM62.1 148.2l2.5-.5zM62.1 148.2l2.5-.5v1zM72.3 148.7l2.5-.5zM72.3 147.7l2.5 .5-2.5 .5z"/>
<path d="M160.1 144.1l2.5-.5zM160.1 144.1l2.5-.5v1zM208.4 144.6l2.5-.5zM208.4 143.6l2.5 .5-2.5 .5z"/>
</g>
<!-- layer: Symbol (ANSI) -->
<path d="M106.4 53.1l2.5 .2zM106.4 53.1l2.5 .2-.3 1zM152.1 86.4l-1 2.4zM150.3 88.2l1.8-1.8-1 2.4zM205.5 112.1l-1.7 1.8zM205.5 112.1l.6 .9-2.3 .9zM210.9 129.3l2.5 .3zM210.9 129.3l2.5 .3-.3 1z" fill="#000" stroke="#000" stroke-width=".25"/>
<!-- layer: Center Mark (ANSI) -->
<path d="M169.6 85.5h38.1M172.8 82.4v6.3M179.1 82.4v6.3M185.5 82.4v6.3M191.8 82.4v6.3M198.2 82.4v6.3M204.5 82.4v6.3" fill="none" stroke="#000" stroke-width=".25"/>
<g font-size="4.2">
<text x="68.7" y="8.6">2</text>
<text x="208.4" y="8.6">1</text>
<text x="190.6" y="14.1">PARTS LIST</text>
<text x="135.2" y="22.4">ITEM</text>
<text x="148.4" y="22.5">QTY</text>
<text x="175.8" y="22.4">PART NUMBER</text>
<text x="232.2" y="22.5">DESCRIPTION</text>
<text x="138.9" y="30.8">1</text>
<text x="151.2" y="30.8">1</text>
<text x="158.8" y="30.9">Splitter</text>
<text x="221.9" y="30.8">PLTG</text>
<text x="138.9" y="36.6">2</text>
<text x="151.2" y="36.6">7</text>
<text x="158.8" y="36.6">NPT 1/2 Brass Barbed Hose 1/4</text>
<text x="221.9" y="36.6">STEP AP214</text>
<text x="158.8" y="42.4">Fitting for Air and Water</text>
<text x="5.9" y="55.5">B</text>
<text x="271.1" y="55.5">B</text>
<text x="130.6" y="60.7">WRAPPED TEFLON</text>
<text x="175.6" y="72">6X 1.00</text>
<text x="143.7" y="98.6">2</text>
<text x="213.3" y="108.5">2</text>
<text x="48.4" y="121.3">1.50</text>
<text x="236.5" y="139.4">1</text>
<text x="79.2" y="149.7">2.00</text>
<text x="181.4" y="145.6">8.00</text>
<text x="5.8" y="163.4">A</text>
<text x="177.1" y="164.6">Génération.Environnement.Solutions(G.E.S)</text>
<text x="271" y="163.4">A</text>
<text x="169.1" y="198">A</text>
<text x="262.6" y="198">01</text>
<text x="200.4" y="198.6">SplitterBlock</text>
<text x="182.8" y="205.1">1/4</text>
<text x="235.3" y="205.7">3</text>
<text x="245" y="205.7">6</text>
<text x="68.7" y="210.3">2</text>
<text x="208.4" y="210.3">1</text>
</g>
<g font-size="3.5">
<text x="111.5" y="161.2">emile</text>
<text x="143.3" y="160.7">3/29/2020</text>
</g>
<g font-size="2.8">
<text x="111.5" y="158">DRAWN</text>
<text x="111.5" y="164.4">CHECKED</text>
<text x="111.5" y="170.8">QA</text>
<text x="165.6" y="173.7">TITLE</text>
<text x="111.5" y="177.1">MFG</text>
<text x="111.5" y="183.5">APPROVED</text>
<text x="167.5" y="193.1">SIZE</text>
<text x="200.4" y="193.1">DWG NO</text>
<text x="262.4" y="193">REV</text>
<text x="165.6" y="202.5">SCALE</text>
<text x="225.8" y="205.7">SHEET</text>
<text x="240.2" y="205.7">OF</text>
</g>
</svg>
